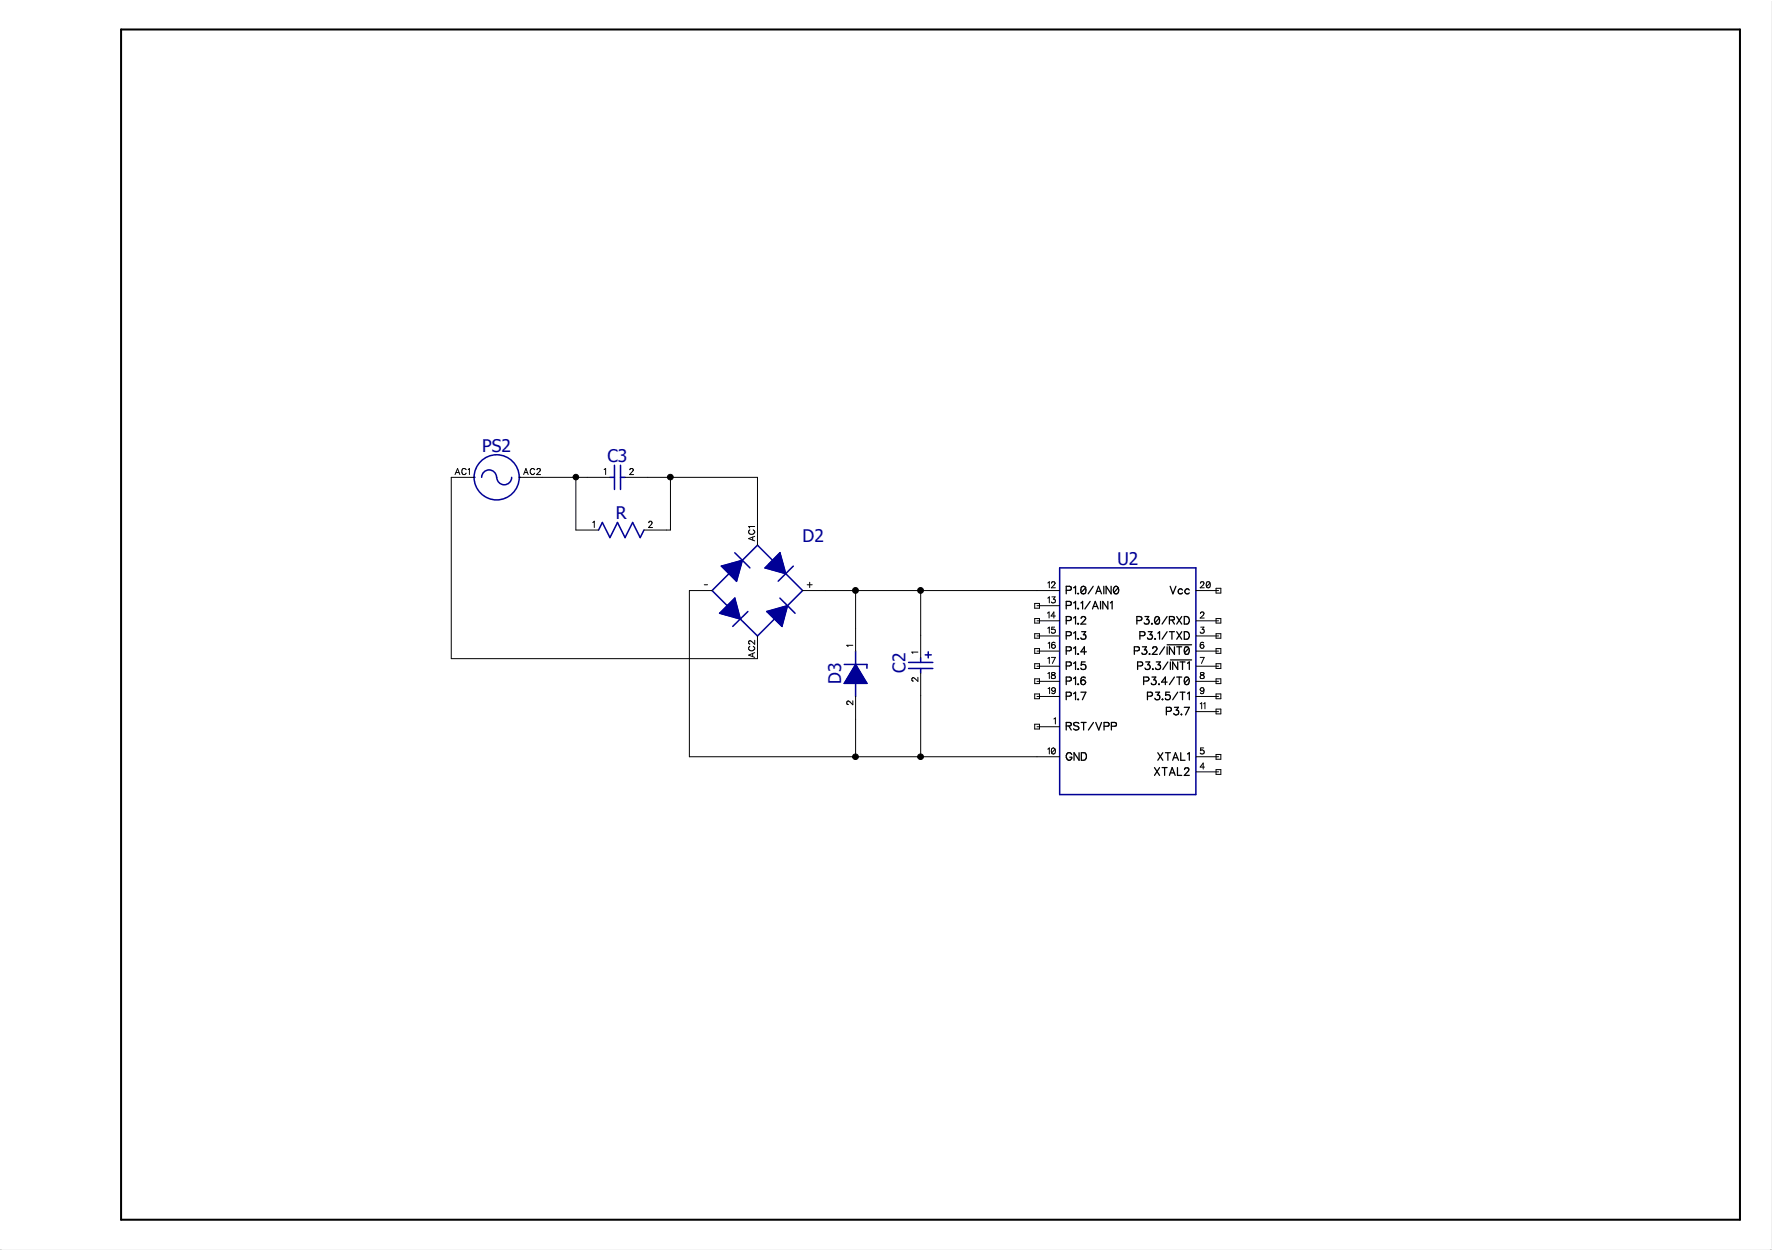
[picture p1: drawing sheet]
<svg xmlns="http://www.w3.org/2000/svg" width="297mm" height="210mm" viewBox="0 0 297 210" stroke-linecap="round" stroke-linejoin="round" font-family="sans-serif">
<g fill="#000" stroke="#000" stroke-width=".17">
<path d="M0 0h297.3v209.8h-297.3z"/>
<circle cx="96.6" cy="80.1" r=".47"/>
<circle cx="112.5" cy="80.1" r=".48"/>
<circle cx="143.6" cy="99.1" r=".49"/>
<circle cx="154.5" cy="99.1" r=".49"/>
<circle cx="143.6" cy="127.1" r=".48"/>
<circle cx="154.5" cy="127.1" r=".48"/>
</g>
<g fill="#fff" stroke="#fff" stroke-width=".17">
<path d="M0 0h297.3v209.8h-297.3z"/>
<path d="M.3 0h296.7v209.8h-296.7z"/>
</g>
<g fill="none" stroke="#000" stroke-width=".17">
<path d="M76.4 79.7l.4-1 .4 1M76.5 79.4h.5M78.2 78.9a.37 .37 0 0 0-.4-.2 .37 .37 0 0 0-.3 .4v.2a.37 .37 0 0 0 .3 .4 .37 .37 0 0 0 .4-.3M78.6 78.8l.2-.1v1M87.9 79.7l.4-1 .3 1M88.1 79.4h.4M89.7 78.9l-.1-.2a.48 .48 0 0 0-.6 .5 .48 .48 0 0 0 .6 .5l.1-.3M90.1 78.9l.1-.2h.3l.2 .3-.7 .7h.7M101.4 78.8l.2-.1v1M105.7 78.9l.1-.2h.3l.2 .3-.6 .7h.6M79.5 80.2h-3.8v30.4h51.4v-3.8M87.2 80.2h15.2"/>
<path d="M96.6 80.2v8.8h3.9M99.5 87.7l.2-.2v1.1M104.9 80.2h22.2v11.3M108.9 87.8l.2-.3h.2l.1 .2-.1 .4-.5 .5h.7M112.5 80.2v8.8h-4.4M118.2 98.2h.5M119.5 99.2h-3.8v27.9h62.1M125.9 89a.45 .45 0 0 0-.2 .6 .45 .45 0 0 0 .7 .1l.3-.3v-.2l-.3-.2M126.3 90.2v.5M126.7 90.1l-1.1 .3 1.1 .4M126.7 88.4h-1.1l.2 .3M134.7 99.2h43.1"/>
<path d="M135.5 98.2h.8M135.9 97.8v.9M143.6 99.2v10.1M154.5 99.2v11.3M175.9 97.9l.2-.2v1M176.5 97.9l.2-.2h.3l.1 .2-.7 .8h.7M200.7 99.2h3.8M201.5 97.9a.31 .31 0 0 1 .3-.2 .31 .31 0 0 1 .3 .2l-.2 .3-.5 .5h.7M203.1 97.9v.4l-.1 .4h-.4l-.1-.2M203.1 97.9l-.1-.2h-.3a.58 .58 0 0 0-.2 .8M203.1 97.9l-.6 .6M204.1 98.8h.8v.8h-.8z"/>
<path d="M125.9 108.5l-.3 .3a.51 .51 0 0 0 .6 .5 .51 .51 0 0 0 .5-.5l-.3-.3M126.3 109.8v.4M126.7 107.5v.7l-.5-.5-.4-.1-.2 .2v.2l.3 .1M126.7 109.6l-1.1 .4 1.1 .4M143.1 108.4h-1l.2 .2M143.1 117.7v.6l-.8-.6a.31 .31 0 0 0-.2 .3 .31 .31 0 0 0 .2 .3h.1M143.6 117v10.1M154.1 109.5h-1.1l.2 .2M154.1 113.7v.7l-.9-.6-.2 .4 .3 .2M154.5 113v14.1M173.7 101.3h.8v.8h-.8zM173.7 103.9h.8v.7h-.8z"/>
<path d="M173.7 106.4h.8v.8h-.8zM173.7 108.9h.8v.8h-.8zM173.7 111.4h.8v.9h-.8zM173.7 114h.8v.8h-.8zM173.7 116.5h.8v.8h-.8zM174 104.2h3.8M174 106.8h3.8M174 109.3h3.8M174 111.9h3.8M174 114.4h3.8M174 117h3.8M174 101.7h3.8"/>
<path d="M175.8 103l.3-.2v1M175.9 100.4l.2-.2v1M175.9 105.5l.2-.2v1M175.9 110.6l.2-.2v1M175.9 113.1l.2-.2v1M175.9 108l.2-.1v1M175.9 115.6l.2-.1v1M176.4 110.4h.7l-.5 1M176.5 100.2h.6l-.3 .4a.35 .35 0 0 1 .3 .6 .35 .35 0 0 1-.7-.1M176.5 113v.3l.6 .2v.4h-.2h-.4l-.1-.3 .2-.2 .5-.3-.2-.2zM176.5 115.6l.5-.1 .1 .1v.3l-.3 .2-.2-.1zM177 105.3h-.5v.4a.36 .36 0 0 1 .5 0 .36 .36 0 0 1 0 .6 .36 .36 0 0 1-.6-.2"/>
<path d="M177.1 108l-.3-.1a.47 .47 0 0 0-.3 .6M177.1 115.8a.49 .49 0 0 1-.4 .7l-.2-.2M177.1 103.4h-.7l.5-.6v1M200.7 104.2h3.8M200.7 106.8h3.8M200.7 109.3h3.8M200.7 111.9h3.8M200.7 114.4h3.8M200.7 117h3.8M200.7 119.5h3.8M201.4 110.4h.7l-.5 1M201.4 118.2l.3-.2v1"/>
<path d="M201.5 103a.31 .31 0 0 1 .3-.2 .31 .31 0 0 1 .3 .2l-.2 .3-.5 .5h.7M201.5 115.6l.4-.1 .1 .4-.3 .2-.2-.2zM201.5 113v.3l.5 .1 .1 .2a.32 .32 0 0 1-.4 .3 .32 .32 0 0 1-.1-.5l.4-.1 .1-.2-.3-.2zM201.5 105.3h.6l-.3 .4a.34 .34 0 0 1 .3 .3 .34 .34 0 0 1-.3 .4 .34 .34 0 0 1-.4-.3M202 108l-.3-.1a.47 .47 0 0 0-.3 .6M202 118.2l.2-.2v1M202.1 115.8a.49 .49 0 0 1-.4 .7l-.2-.2M204.1 103.9h.8v.7h-.8zM204.1 106.4h.8v.8h-.8zM204.1 108.9h.8v.8h-.8zM204.1 111.4h.8v.9h-.8zM204.1 114h.8v.8h-.8z"/>
<path d="M204.1 116.5h.8v.8h-.8zM204.1 119.1h.8v.8h-.8zM173.7 121.6h.8v.8h-.8zM174 122h3.8M175.9 125.8l.2-.2v1M176.9 120.7l.2-.1v1M177.1 125.8v.6l-.3 .2-.3-.2M177.1 125.8l-.4-.2a.58 .58 0 0 0-.2 .8M177.1 125.8l-.6 .6M200.7 127.1h3.8M200.7 129.6h3.8M202 125.6h-.5v.5a.36 .36 0 0 1 .5-.1 .36 .36 0 0 1-.1 .6 .36 .36 0 0 1-.5-.2"/>
<path d="M202.1 128.8h-.7l.5-.7v1M204.1 126.7h.8v.8h-.8zM204.1 129.2h.8v.8h-.8z"/>
<circle cx="176.8" cy="108.5" r=".31"/>
<circle cx="201.8" cy="108.5" r=".33"/>
</g>
<g fill="none" stroke="#000096" stroke-width=".25">
<path d="M103.1 78.1v4.1M104.1 78.1v4.1M79.5 80.2h.1M79.6 80.2a3.8 3.8 0 0 1 3.8-3.8 3.8 3.8 0 0 1 3.7 3.8M79.6 80.2a3.8 3.8 0 0 0 3.8 3.7 3.8 3.8 0 0 0 3.7-3.7M80.8 80.2a1.25 1.25 0 0 1 1.3-1.3 1.25 1.25 0 0 1 1.2 1.3M83.4 80.2a1.25 1.25 0 0 0 1.2 1.2 1.25 1.25 0 0 0 1.3-1.2M87.2 80.2h.1M100.5 89l.6-1.3 1.3 2.6 1.2-2.6 1.3 2.6 1.3-2.6 1.2 2.6 .7-1.3M102.4 80.2h.7M104.1 80.2h.8M121.1 95.1l3.5-1-1 3.5z"/>
<path d="M122.3 96.3l-2.8 2.9 2.5 2.5M123.3 92.8l2.6 2.6M124.6 94.1l2.5-2.6 2.6 2.6M130.9 92.8l1 3.5-3.5-.9zM131.9 96.3l2.8 2.9-2.5 2.5M133.1 95.1l-2.5 2.5M177.8 95.4h22.9v38h-22.9zM120.8 103l2.5-2.6 .9 3.6zM124.2 104l2.9 2.8 2.9-2.8M125.5 102.7l-2.5 2.5M128.7 102.7l3.5-1-1 3.5zM130.9 100.4l2.5 2.6"/>
<path d="M141.7 111.6h3.8v.6M143.6 109.3v2.3M143.6 114.8v2.2M143.6 111.6l1.9 3.2h-3.8zM152.5 111.2h4M152.5 112.3h4M154.5 110.5v.7M154.5 112.3v.7M155.3 110h1M155.8 109.5v1"/>
</g>
<g fill="#000096" stroke="#000096" stroke-width=".17">
<path d="M121.1 95.1l3.5-1-1 3.5z"/>
<path d="M130.9 92.8l1 3.5-3.5-.9z"/>
<path d="M120.8 103l2.5-2.6 .9 3.6z"/>
<path d="M128.7 102.7l3.5-1-1 3.5z"/>
<path d="M143.6 111.6l1.9 3.2h-3.8z"/>
</g>
<g fill="none" stroke="#000" stroke-width=".21">
<path d="M178.9 99.1h.6a.34 .34 0 0 0 .3-.2 .34 .34 0 0 0-.1-.3l-.2-.2h-.6v1.3M180.2 98.7l.3-.3v1.3M180.9 99.7h.1zM182.2 98.7a.41 .41 0 0 0-.4-.3 .41 .41 0 0 0-.4 .3v.8M182.2 98.7v.5l-.1 .5h-.5l-.2-.2M182.2 98.7l-.8 .8M183.5 98.4l-.9 1.3M183.9 99.7l.5-1.3 .5 1.3M184.1 99.3h.6M185.3 98.4v1.3M186.5 98.4v1.3l-.9-1.3v1.3M187.7 98.7a.38 .38 0 0 0-.4-.3 .38 .38 0 0 0-.4 .3v.3v.5"/>
<path d="M187.7 98.7a.59 .59 0 0 1 0 .7 .59 .59 0 0 1-.6 .3l-.2-.2M187.7 98.7l-.8 .8M196.4 98.4l.4 1.3 .6-1.3M198.5 99.1a.4 .4 0 0 0-.6-.1 .4 .4 0 0 0 0 .6 .4 .4 0 0 0 .6 0M199.6 99.1a.42 .42 0 0 0-.6-.1 .42 .42 0 0 0 0 .6 .42 .42 0 0 0 .6 0M178.9 101.7h.6a.34 .34 0 0 0 .3-.2 .34 .34 0 0 0-.1-.4l-.2-.1h-.6v1.3M178.9 104.2h.6l.2-.1v-.4l-.2-.2h-.6v1.3M178.9 106.8h.6l.2-.2v-.4l-.2-.1h-.6v1.2M178.9 109.3h.6l.3-.3a.31 .31 0 0 0-.3-.4h-.6v1.3M178.9 111.8h.6l.3-.2a.31 .31 0 0 0-.3-.4h-.6v1.2M178.9 114.4h.6l.3-.3a.31 .31 0 0 0-.3-.4h-.6v1.3M178.9 116.9h.6l.3-.2a.31 .31 0 0 0-.3-.5h-.6v1.3"/>
<path d="M180.2 101.2l.3-.2v1.3M180.2 103.8l.3-.3v1.3M180.2 106.3l.3-.2v1.2M180.2 108.9l.3-.3v1.3M180.2 111.4l.3-.2v1.2M180.2 113.9l.3-.2v1.3M180.2 116.5l.3-.3v1.3M180.9 102.1l.1 .1-.1 .1zM180.9 104.7l.1 .1h-.1zM180.9 107.2l.1 .1h-.1zM180.9 109.8h.1l-.1 .1zM180.9 112.3l.1 .1h-.1z"/>
<path d="M180.9 114.8l.1 .1-.1 .1zM180.9 117.4l.1 .1h-.1zM181.4 116.2h.8l-.5 1.3M181.4 101.2l.3-.2v1.3M181.4 103.8l.3-.3h.2l.3 .4-.8 .9h.8M181.5 106.1h.7l-.4 .5a.4 .4 0 0 1 .5 .4 .4 .4 0 0 1-.6 .3l-.3-.2M182.1 111.2h-.6l-.1 .5a.45 .45 0 0 1 .7 0 .45 .45 0 0 1 0 .6 .45 .45 0 0 1-.7-.1M182.1 113.9v-.2a.47 .47 0 0 0-.7 .2v.6M182.3 109.5h-.9l.6-.9v1.3M183 101l-.9 1.3M183.3 102.3l.5-1.3 .5 1.3M183.5 101.8h.6"/>
<path d="M184.7 101v1.3M185.9 101v1.3l-.8-1.3v1.3M186.4 101.2l.2-.2v1.3M190.4 109.3h.5l.3-.3a.31 .31 0 0 0-.3-.4h-.5v1.3M190.8 104.2l.7-.1 .1-.3-.3-.3h-.5v1.3M190.9 111.8h.6l.3-.2a.31 .31 0 0 0-.3-.4h-.6v1.2M191.3 106.8l.8-.1v-.5l-.2-.1h-.6v1.2M191.7 108.6h.7l-.3 .5a.4 .4 0 0 1 .4 .5 .4 .4 0 0 1-.6 .3l-.2-.1-.1-.2M191.9 114.4l.8-.1 .1-.2-.1-.4h-.8v1.3M192.2 103.5h.6l-.4 .5a.42 .42 0 0 1 .4 .6 .42 .42 0 0 1-.6 .2l-.2-.2M192.3 111.2h.7l-.4 .4a.44 .44 0 0 1 .3 .7 .44 .44 0 0 1-.7-.1M192.6 116.9l.7-.1 .1-.1-.1-.4-.7-.1v1.3"/>
<path d="M192.7 106.1h.6l-.3 .5a.42 .42 0 0 1 .4 .6 .42 .42 0 0 1-.7 .1l-.1-.2M192.9 109.8h.1l-.1 .1zM193.3 104.7v.1zM193.3 113.7h.7l-.4 .5a.42 .42 0 0 1 .3 .6 .42 .42 0 0 1-.7-.1M193.5 108.9v-.2l.4-.1 .3 .4-.8 .9h.8M193.5 112.3v.1zM193.8 107.2l.1 .1h-.1zM193.9 116.2h.7l-.4 .5a.43 .43 0 0 1 .5 .4 .43 .43 0 0 1-.4 .5 .43 .43 0 0 1-.5-.4M194.1 111.2h.6l-.3 .4a.43 .43 0 0 1 .4 .4 .43 .43 0 0 1-.4 .5 .43 .43 0 0 1-.5-.3M194.3 106.3l.3-.2v1.2M194.4 114.9l.1-.1 .1 .1zM194.6 103.8a.38 .38 0 0 0-.4-.3 .38 .38 0 0 0-.4 .3v.3v.5"/>
<path d="M194.6 103.8v.8l-.2 .2h-.4l-.2-.2M194.6 103.8l-.8 .8M195.1 117.4v.1h-.1zM195.5 108.6l-.9 1.3M195.7 119.5l.8-.1 .1-.4-.1-.2h-.8v1.2M195.9 103.5l-.9 1.3M195.9 106.1l-.9 1.2M195.9 108.6v1.3M195.9 108.3h4.1M195.9 114.5h-1l.7-.8v1.3M196 111.2l-.8 1.2M196.3 104.1l.8-.1v-.3l-.3-.2h-.5v1.3"/>
<path d="M196.3 106.1h.8M196.3 116.2h-.6l-.1 .6a.45 .45 0 0 1 .7-.1 .45 .45 0 0 1-.1 .7 .45 .45 0 0 1-.6-.2M196.4 111.2v1.2M196.4 110.8h3.6M196.7 104.1l.4 .7M196.7 106.1v1.2M197.1 108.6v1.3l-.8-1.3v1.3M197.1 113.7l-.8 1.3M197.1 118.8h.7l-.4 .4a.43 .43 0 0 1 .4 .4 .43 .43 0 0 1-.3 .5 .43 .43 0 0 1-.5-.3M197.5 103.5l.8 1.3M197.5 106.1l.8 1.2M197.5 108.6h.8"/>
<path d="M197.5 113.7h.8M197.7 111.2v1.2l-.9-1.2v1.2M197.7 116.2l-.9 1.3M197.9 108.6v1.3M197.9 113.7v1.3M198 111.2h.9M198 116.2h.9M198.2 120h.1zM198.3 103.5l-.8 1.3M198.3 106.1l-.8 1.2M198.5 111.2v1.2M198.5 116.2v1.3"/>
<path d="M198.8 103.5h.4a.68 .68 0 0 1 .4 .7 .68 .68 0 0 1-.4 .6h-.4zM198.8 106.1h.4a.68 .68 0 0 1 .4 .6 .68 .68 0 0 1-.4 .6h-.4zM198.8 118.8h.8l-.6 1.2M199.3 111.4l.3-.2v1.2M199.3 116.5l.3-.3v1.3M199.5 108.9a.42 .42 0 0 0-.6-.2l-.1 .5v.4M199.5 113.9a.42 .42 0 0 0-.6-.2l-.1 .5v.5M199.5 108.9a.61 .61 0 0 1 .1 .7 .61 .61 0 0 1-.7 .2l-.1-.2M199.5 113.9a.61 .61 0 0 1 .1 .7 .61 .61 0 0 1-.7 .3l-.1-.2M199.5 108.9l-.7 .7M199.5 113.9l-.7 .8M178.9 121.9h.8v-.5l-.2-.1h-.6v1.3"/>
<path d="M179.4 121.9l.4 .7M179.9 126.7a.48 .48 0 0 0-.6-.3 .48 .48 0 0 0-.4 .5v.3a.47 .47 0 0 0 .5 .5 .47 .47 0 0 0 .5-.5h-.4M181.1 121.5l-.4-.2-.4 .1-.1 .1 .1 .3 .5 .2 .3 .2a.48 .48 0 0 1-.4 .4 .48 .48 0 0 1-.5-.2M181.1 126.4v1.3l-.8-1.3v1.3M181.4 121.3h.9M181.5 126.4h.4a.68 .68 0 0 1 .5 .6 .68 .68 0 0 1-.5 .7h-.4zM181.9 121.3v1.3M183.5 121.3l-.8 1.3M183.9 121.3l.5 1.3 .5-1.3M185.3 122l.7-.1 .1-.4-.1-.1-.7-.1v1.3M186.5 122l.8-.1v-.5l-.2-.1h-.6v1.3M193.8 128.9l.8 1.3"/>
<path d="M194.3 126.4l.9 1.3M194.6 128.9l-.8 1.3M195 128.9h.9M195.2 126.4l-.9 1.3M195.5 128.9v1.3M195.6 126.4h.8M196 126.4v1.3M196.3 130.2l.4-1.3 .5 1.3M196.4 129.8h.7M196.8 127.7l.5-1.3 .5 1.3M197 127.2h.6M197.6 128.9v1.3h.7"/>
<path d="M198.2 126.4v1.3h.7M198.8 129.2l.3-.3 .4 .1v.4l-.7 .8h.8M199.3 126.6l.3-.2v1.3"/>
<circle cx="181.8" cy="114.6" r=".39"/>
</g>
<path d="M20.3 5h271.7v199.8h-271.7z" fill="none" stroke="#000" stroke-width=".34"/>
<g font-size="2.9" fill="#000096">
<text x="80.9" y="75.8">PS2</text>
<text x="101.9" y="77.6">C3</text>
<text x="103.3" y="87.2">R</text>
<text x="134.7" y="91">D2</text>
<text x="187.5" y="94.9">U2</text>
<text x="152" y="112.9" transform="rotate(-90 152 112.9)">C2</text>
<text x="141.2" y="114.8" transform="rotate(-90 141.2 114.8)">D3</text>
</g>
<g font-size="2.1">
<text x="178.9" y="100.1">P1.0/AIN0</text>
<text x="196.3" y="100.1">Vcc</text>
<text x="178.9" y="102.7">P1.1/AIN1</text>
<text x="178.9" y="105.2">P1.2</text>
<text x="178.9" y="107.7">P1.3</text>
<text x="190.7" y="105.2">P3.0/RXD</text>
<text x="191.2" y="107.7">P3.1/TXD</text>
<text x="178.9" y="110.3">P1.4</text>
<text x="178.9" y="112.8">P1.5</text>
<text x="190.3" y="110.3">P3.2/~INT0~</text>
<text x="190.8" y="112.8">P3.3/~INT1~</text>
<text x="178.9" y="115.4">P1.6</text>
<text x="178.9" y="117.9">P1.7</text>
<text x="191.9" y="115.4">P3.4/T0</text>
<text x="192.5" y="117.9">P3.5/T1</text>
<text x="178.9" y="123">RST/VPP</text>
<text x="195.6" y="120.4">P3.7</text>
<text x="178.9" y="128">GND</text>
<text x="193.7" y="130.6">XTAL2</text>
<text x="194.2" y="128">XTAL1</text>
</g>
<g font-size="1.7">
<text x="76.3" y="80">AC1</text>
<text x="87.8" y="80">AC2</text>
<text x="101.3" y="80">1</text>
<text x="105.6" y="80">2</text>
<text x="99.4" y="88.9">1</text>
<text x="108.7" y="88.9">2</text>
<text x="127" y="90.9" transform="rotate(-90 127 90.9)">AC1</text>
<text x="118.1" y="99">-</text>
<text x="135.4" y="99">+</text>
<text x="175.8" y="99">12</text>
<text x="175.8" y="101.6">13</text>
<text x="201.4" y="99">20</text>
<text x="175.7" y="104.1">14</text>
<text x="175.8" y="106.6">15</text>
<text x="201.4" y="104.1">2</text>
<text x="201.4" y="106.6">3</text>
<text x="127" y="110.5" transform="rotate(-90 127 110.5)">AC2</text>
<text x="143.5" y="108.7" transform="rotate(-90 143.5 108.7)">1</text>
<text x="154.4" y="109.8" transform="rotate(-90 154.4 109.8)">1</text>
<text x="175.8" y="111.7">17</text>
<text x="175.8" y="109.2">16</text>
<text x="201.4" y="109.2">6</text>
<text x="201.4" y="111.7">7</text>
<text x="143.5" y="118.4" transform="rotate(-90 143.5 118.4)">2</text>
<text x="154.4" y="114.5" transform="rotate(-90 154.4 114.5)">2</text>
<text x="175.8" y="114.3">18</text>
<text x="175.8" y="116.8">19</text>
<text x="201.4" y="114.3">8</text>
<text x="201.4" y="116.8">9</text>
<text x="201.4" y="119.3">11</text>
<text x="176.8" y="121.9">1</text>
<text x="175.8" y="126.9">10</text>
<text x="201.4" y="129.5">4</text>
<text x="201.4" y="126.9">5</text>
</g>
</svg>
